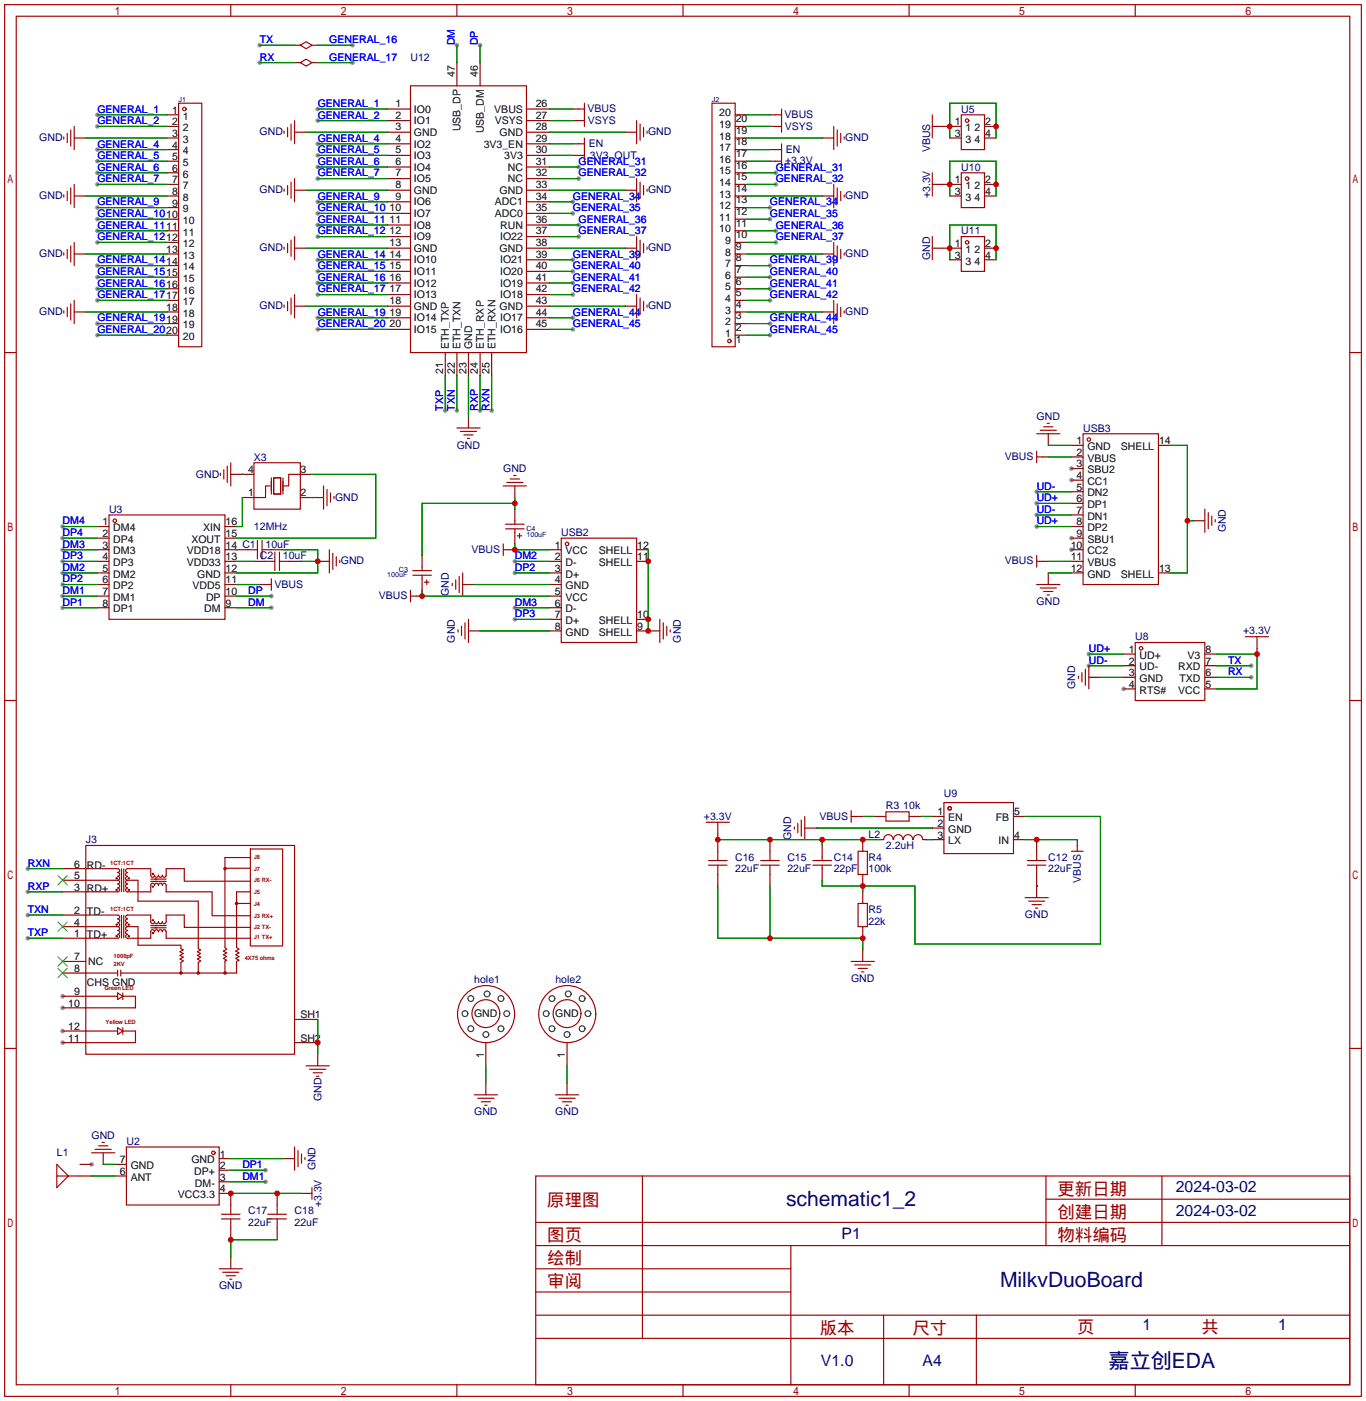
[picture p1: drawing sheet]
<svg xmlns="http://www.w3.org/2000/svg" width="299mm" height="307mm" viewBox="0 0 299 307" stroke-linecap="round" stroke-linejoin="round" font-family="sans-serif">
<g fill="#999">
<circle cx="20.1" cy="255" r=".51"/>
<circle cx="13.7" cy="218.2" r=".51"/>
<circle cx="13.7" cy="220.7" r=".51"/>
<circle cx="13.7" cy="228.3" r=".51"/>
<circle cx="13.7" cy="225.8" r=".51"/>
<circle cx="246.1" cy="150.9" r=".51"/>
<circle cx="234.7" cy="102.6" r=".51"/>
<circle cx="234.7" cy="105.2" r=".51"/>
<circle cx="234.7" cy="117.9" r=".51"/>
<circle cx="234.7" cy="120.4" r=".51"/>
<circle cx="69.6" cy="26.4" r=".51"/>
<circle cx="69.6" cy="31.5" r=".51"/>
<circle cx="69.6" cy="34" r=".51"/>
<circle cx="69.6" cy="36.6" r=".51"/>
<circle cx="69.6" cy="39.1" r=".51"/>
<circle cx="69.6" cy="51.8" r=".51"/>
<circle cx="69.6" cy="46.7" r=".51"/>
<circle cx="69.6" cy="44.2" r=".51"/>
<circle cx="69.6" cy="72.1" r=".51"/>
<circle cx="69.6" cy="69.6" r=".51"/>
<circle cx="69.6" cy="64.5" r=".51"/>
<circle cx="69.6" cy="62" r=".51"/>
<circle cx="69.6" cy="59.4" r=".51"/>
<circle cx="69.6" cy="56.9" r=".51"/>
<circle cx="125.5" cy="44.2" r=".51"/>
<circle cx="125.5" cy="46.7" r=".51"/>
<circle cx="125.5" cy="56.9" r=".51"/>
<circle cx="125.5" cy="59.4" r=".51"/>
<circle cx="125.5" cy="62" r=".51"/>
<circle cx="125.5" cy="64.5" r=".51"/>
<circle cx="125.5" cy="69.6" r=".51"/>
<circle cx="125.5" cy="72.1" r=".51"/>
<circle cx="69.6" cy="23.9" r=".51"/>
<circle cx="56.9" cy="9.9" r=".51"/>
<circle cx="77.2" cy="9.9" r=".51"/>
<circle cx="56.9" cy="13.7" r=".51"/>
<circle cx="77.2" cy="13.7" r=".51"/>
<circle cx="6.1" cy="195.3" r=".51"/>
<circle cx="6.1" cy="205.5" r=".51"/>
<circle cx="6.1" cy="200.4" r=".51"/>
<circle cx="6.1" cy="190.2" r=".51"/>
<circle cx="112.8" cy="135.6" r=".51"/>
<circle cx="112.8" cy="133.1" r=".51"/>
<circle cx="112.8" cy="122.9" r=".51"/>
<circle cx="112.8" cy="125.5" r=".51"/>
<circle cx="13.7" cy="128" r=".51"/>
<circle cx="13.7" cy="125.5" r=".51"/>
<circle cx="13.7" cy="120.4" r=".51"/>
<circle cx="13.7" cy="122.9" r=".51"/>
<circle cx="13.7" cy="115.3" r=".51"/>
<circle cx="13.7" cy="117.9" r=".51"/>
<circle cx="13.7" cy="133.1" r=".51"/>
<circle cx="13.7" cy="130.6" r=".51"/>
<circle cx="59.4" cy="130.6" r=".51"/>
<circle cx="59.4" cy="133.1" r=".51"/>
<circle cx="58.2" cy="258.8" r=".51"/>
<circle cx="58.2" cy="256.3" r=".51"/>
<circle cx="274.1" cy="145.8" r=".51"/>
<circle cx="274.1" cy="148.3" r=".51"/>
<circle cx="238.5" cy="143.3" r=".51"/>
<circle cx="238.5" cy="145.8" r=".51"/>
<circle cx="227.1" cy="115.3" r=".51"/>
<circle cx="227.1" cy="110.2" r=".51"/>
<circle cx="227.1" cy="112.8" r=".51"/>
<circle cx="227.1" cy="107.7" r=".51"/>
<circle cx="126.7" cy="36.6" r=".51"/>
<circle cx="126.7" cy="39.1" r=".51"/>
<circle cx="126.7" cy="49.3" r=".51"/>
<circle cx="126.7" cy="51.8" r=".51"/>
<circle cx="100.1" cy="9.9" r=".51"/>
<circle cx="105.2" cy="9.9" r=".51"/>
<circle cx="107.7" cy="89.9" r=".51"/>
<circle cx="97.5" cy="89.9" r=".51"/>
<circle cx="105.2" cy="89.9" r=".51"/>
<circle cx="100.1" cy="89.9" r=".51"/>
<circle cx="69.6" cy="49.3" r=".51"/>
<circle cx="168.7" cy="45.5" r=".51"/>
<circle cx="168.7" cy="48" r=".51"/>
<circle cx="168.7" cy="58.2" r=".51"/>
<circle cx="168.7" cy="60.7" r=".51"/>
<circle cx="168.7" cy="63.2" r=".51"/>
<circle cx="168.7" cy="65.8" r=".51"/>
<circle cx="168.7" cy="70.9" r=".51"/>
<circle cx="168.7" cy="73.4" r=".51"/>
<circle cx="169.9" cy="37.8" r=".51"/>
<circle cx="169.9" cy="40.4" r=".51"/>
<circle cx="169.9" cy="50.5" r=".51"/>
<circle cx="169.9" cy="53.1" r=".51"/>
<circle cx="21.3" cy="27.7" r=".51"/>
<circle cx="21.3" cy="32.8" r=".51"/>
<circle cx="21.3" cy="35.3" r=".51"/>
<circle cx="21.3" cy="37.8" r=".51"/>
<circle cx="21.3" cy="40.4" r=".51"/>
<circle cx="21.3" cy="53.1" r=".51"/>
<circle cx="21.3" cy="48" r=".51"/>
<circle cx="21.3" cy="45.5" r=".51"/>
<circle cx="21.3" cy="73.4" r=".51"/>
<circle cx="21.3" cy="70.9" r=".51"/>
<circle cx="21.3" cy="65.8" r=".51"/>
<circle cx="21.3" cy="63.2" r=".51"/>
<circle cx="21.3" cy="60.7" r=".51"/>
<circle cx="21.3" cy="58.2" r=".51"/>
<circle cx="21.3" cy="25.1" r=".51"/>
<circle cx="21.3" cy="50.5" r=".51"/>
</g>
<g fill="none" stroke="#a10000" stroke-width=".25">
<path d="M1 1h297.2v304.8h-297.2zM3.6 3.6h292.1v299.7h-292.1zM50.5 1v2.6M65.8 9.9l1.3-.8 1.2 .8-1.2 .8zM65.8 13.7l1.3-.7 1.2 .7-1.2 .8zM89.9 18.8h25.4v58.4h-25.4zM100.1 1v2.6M149.6 1v2.6M199.1 1v2.6M248.7 1v2.6M14 30v.5M14.7 29.2v2"/>
<path d="M15.5 28.4v3.6M16.3 27.7v5.1M39.1 22.6h5.1v53.3h-5.1zM62.2 28.7v.5M63 27.9v2.1M63.8 27.2v3.5M63.8 39.9v3.5M64.5 26.4v5.1M64.5 39.1v5.1M126.7 23.9h1.3M126.7 26.4h1.3M126.7 31.5h1.3"/>
<path d="M126.7 34h1.3M128 22.6v5.1M128 30.2v5.1M139.4 26.4v5.1M139.4 39.1v5.1M140.2 27.2v3.5M140.2 39.9v3.5M141 27.9v2.1M141.7 28.7v.5M156 22.6h5v53.3h-5zM169.9 27.7h1.3M169.9 25.1h1.3"/>
<path d="M169.9 32.8h1.3M169.9 35.3h1.3M171.2 23.9v5.1M171.2 31.5v5.1M182.6 27.7v5.1M183.4 28.4v3.6M184.1 29.2v2M184.9 30v.5M204.2 25.1v5.1M204.2 37.8v5.1M204.2 27.7h2.6M210.6 25.1h5v7.7h-5z"/>
<path d="M210.6 37.8h5v7.7h-5zM14 42.7v.5M14 55.4v.5M14.7 41.9v2M14.7 54.6v2M15.5 41.1v3.6M15.5 53.8v3.6M16.3 40.4v5.1M16.3 53.1v5.1M62.2 41.4v.5M62.2 54.1v.5M63 40.6v2.1"/>
<path d="M63 53.3v2.1M63.8 52.6v3.5M64.5 51.8v5.1M139.4 51.8v5.1M140.2 52.6v3.5M141 40.6v2.1M141 53.3v2.1M141.7 41.4v.5M141.7 54.1v.5M182.6 40.4v5.1M182.6 53.1v5.1M183.4 41.1v3.6"/>
<path d="M183.4 53.8v3.6M184.1 41.9v2M184.1 54.6v2M184.9 42.7v.5M184.9 55.4v.5M204.2 51.8v5.1M204.2 40.4h2.6M204.2 54.4h2.6M210.6 51.8h5v7.6h-5zM1 77.2h2.6M14 68.1v.5M14.7 67.3v2"/>
<path d="M15.5 66.5v3.6M16.3 65.8v5.1M62.2 66.8v.5M63 66v2.1M63.8 65.3v3.5M64.5 64.5v5.1M139.4 64.5v5.1M140.2 65.3v3.5M141 66v2.1M141.7 66.8v.5M182.6 65.8v5.1M183.4 66.5v3.6"/>
<path d="M184.1 67.3v2M184.9 68.1v.5M295.7 77.2h2.5M100.1 93.7h5.1M100.8 94.5h3.6M101.6 95.2h2M102.4 96h.5M227.1 98.8v2.5M227.1 95h5.1M227.8 94.2h3.6M228.6 93.5h2M229.4 92.7h.5"/>
<path d="M237.2 95h16.5v33h-16.5zM23.9 112.8h25.4v22.8h-25.4zM48.3 103.6v.5M49 102.9v2M49.8 102.1v3.6M50.5 101.3v5.1M55.6 101.3h10.2v10.2h-10.2zM56.4 118.4v4M57.4 118.4v4M59.2 106.4h-1v2.6h-2.6M59.4 104.6v3.6M59.9 104.6h1.6v3.6h-1.6z"/>
<path d="M62 104.6v3.6M65.8 103.9h-2.6v2.5h-1M70.9 106.4v5.1M71.6 107.2v3.5M72.4 107.9v2.1M73.2 108.7v.5M110.2 119.1v2.6M110.2 106.4h5.1M110.7 115.8h4.1M110.7 114.8h4.1M111 105.7h3.6M111.8 104.9h2"/>
<path d="M112.5 104.1h.5M112.8 114v.8M112.8 115.8v.8M113.3 117.3h1M113.8 116.8v1.1M122.9 117.9h16.5v22.8h-16.5zM227.1 100.1h1.2M263.9 111.5v5.1M264.7 112.3v3.5M265.4 113v2.1M266.2 113.8v.5M54.4 120.4h2"/>
<path d="M57.4 120.4h2M58.2 128h1.2M58.2 122.9h2M59.4 126.7v2.6M60.2 120.9v4.1M61.2 122.9h2M61.2 120.9v4.1M72.1 120.4v5.1M72.9 121.2v3.5M73.7 121.9v2.1M74.4 122.7v.5M89.9 129.3v2.5"/>
<path d="M89.9 130.6h1.3M90.4 126h4.1M90.4 125h4.1M92.5 124.2v.8M92.5 126v.7M93 127.5h1M93.5 127v1M99.1 127.8v.5M99.8 127v2M100.3 137.9v.5M100.6 126.2v3.6M101.1 137.2v2"/>
<path d="M101.3 125.5v5.1M101.9 136.4v3.6M102.6 135.6v5.1M110.2 120.4h1.3M144.5 135.6v5.1M145.3 136.4v3.6M146 137.2v2M146.8 137.9v.5M227.1 128h5.1M227.1 122.9h1.2M227.1 121.7v2.5M227.8 128.8h3.6"/>
<path d="M228.6 129.5h2M229.4 130.3h.5M272.8 139.4h5.1M275.3 139.4v2.6M1 153.4h2.6M236.2 148.1v.5M237 147.3v2.1M237.7 146.6v3.5M238.5 145.8v5.1M248.7 140.7h15.2v12.7h-15.2zM295.7 153.4h2.5M175.5 179.6v3.5"/>
<path d="M176.3 178.8v5.1M186.4 177.5v2.6M186.4 178.8h1.3M194.1 177.8h5v2h-5zM206.8 175.8h15.2v11.1h-15.2zM18.8 185.2h45.7v45.7h-45.7zM18.8 190.2h7a.42 .42 0 0 1 .4 .5 .42 .42 0 0 1-.4 .4 .43 .43 0 0 1 .4 .4 .43 .43 0 0 1-.4 .4 .43 .43 0 0 1 .4 .5 .43 .43 0 0 1-.4 .4M18.8 192.8h7M25.8 192.8a.42 .42 0 0 1 .4 .4 .42 .42 0 0 1-.4 .4 .43 .43 0 0 1 .4 .4 .43 .43 0 0 1-.4 .5 .43 .43 0 0 1 .4 .4 .43 .43 0 0 1-.4 .4h-7M26.6 190.3v5M27.1 190.3v5M28 190.2h5v1.5a.42 .42 0 0 0 .4 .4 .42 .42 0 0 0 .5-.4 .43 .43 0 0 0 .4 .4 .43 .43 0 0 0 .4-.4 .43 .43 0 0 0 .4 .4 .43 .43 0 0 0 .5-.4 .42 .42 0 0 0 .4 .4 .42 .42 0 0 0 .4-.4v-1.5h4v2.8h14.4"/>
<path d="M28 194.5a.43 .43 0 0 0-.5 .4 .43 .43 0 0 0 .5 .4h5v-1.4a.42 .42 0 0 1 .4-.5 .42 .42 0 0 1 .5 .5 .43 .43 0 0 1 .4-.5 .43 .43 0 0 1 .4 .5 .43 .43 0 0 1 .4-.5 .43 .43 0 0 1 .5 .5 .42 .42 0 0 1 .4-.5 .42 .42 0 0 1 .4 .5v1.4h10.1v5.2h8.3M28 190.2a.42 .42 0 0 0-.5 .5 .42 .42 0 0 0 .5 .4M28 191.1a.43 .43 0 0 0-.5 .4 .43 .43 0 0 0 .5 .4M28 191.9a.43 .43 0 0 0-.5 .5 .43 .43 0 0 0 .5 .4h2.2v4.6h13.2v10.4l.5 .2-.7 .4 .7 .4-.7 .4 .7 .4-.7 .4 .7 .4-.5 .4v2.3M28 192.8a.42 .42 0 0 0-.5 .4 .42 .42 0 0 0 .5 .4M28 193.6a.43 .43 0 0 0-.5 .4 .43 .43 0 0 0 .5 .5M33 193h3.4M33 192.5h3.4M49.3 190.2h5.5M51.8 197.9h3.1M54.8 185.9h7.1v21.3h-7.1zM54.8 195.3h-3v12.2l.5 .4-.7 .4 .7 .4-.7 .4 .7 .4-.7 .4 .7 .4-.5 .3v2.5h-25.3"/>
<path d="M54.8 187.8h-5.5v19.7l.3 .4-.7 .4 .7 .4-.7 .4 .7 .4-.7 .4 .7 .4-.3 .2v2.6M154.7 180.1h5.1M155.2 189.5h4.1M155.2 188.5h4.1M157.2 180.1v2.5M157.2 186.4v2.1M157.2 189.5v2M166.6 189.5h4.1M166.6 188.5h4.1M168.7 186.4v2.1M168.7 189.5v2M174 181.1v.5"/>
<path d="M174.8 180.3v2.1M178.1 189.5h4M178.1 188.5h4M180.1 187.7v.8M180.1 189.5v.7M188 197.9h2v5h-2zM188 186.4h2v5.1h-2zM193.6 183.9a1.01 1.01 0 0 1 1-1.1 1.01 1.01 0 0 1 1 1.1M195.7 183.9a1.01 1.01 0 0 1 1-1.1 1.01 1.01 0 0 1 1.1 1.1M197.9 183.9a1.01 1.01 0 0 1 1-1.1 1.01 1.01 0 0 1 1 1.1M200.1 183.9a1.01 1.01 0 0 1 1-1.1 1.01 1.01 0 0 1 1 1.1M224.5 196.6h5.1"/>
<path d="M225 189.5h4.1M225 188.5h4.1M225.3 197.4h3.6M226.1 198.1h2M226.8 198.9h.5M227.1 186.4v2.1M227.1 189.5v2M234.7 186.4h2.5M236 185.2v1.2M18.8 200.4h7a.42 .42 0 0 1 .4 .4 .42 .42 0 0 1-.4 .4 .43 .43 0 0 1 .4 .5 .43 .43 0 0 1-.4 .4 .43 .43 0 0 1 .4 .4 .43 .43 0 0 1-.4 .4M18.8 213.1h7M18.8 218.2h7"/>
<path d="M18.8 202.9h7M25.8 202.9a.42 .42 0 0 1 .4 .5 .42 .42 0 0 1-.4 .4 .43 .43 0 0 1 .4 .4 .43 .43 0 0 1-.4 .4 .43 .43 0 0 1 .4 .5 .43 .43 0 0 1-.4 .4h-7M25.8 212.5v1.3M25.8 217.5l1.1 .7-1.1 .7zM26.5 212.5v1.3M26.6 200.5v4.9M26.9 218.2h2.8v2.5h-10.9M26.9 217.5v1.4M27.1 200.5v4.9M28 200.4h5v1.5a.42 .42 0 0 0 .4 .4 .42 .42 0 0 0 .5-.4 .43 .43 0 0 0 .4 .4 .43 .43 0 0 0 .4-.4 .43 .43 0 0 0 .4 .4 .43 .43 0 0 0 .5-.4 .42 .42 0 0 0 .4 .4 .42 .42 0 0 0 .4-.4v-1.5h4v2.7h14.4M28 200.4a.42 .42 0 0 0-.5 .4 .42 .42 0 0 0 .5 .4M28 201.2a.43 .43 0 0 0-.5 .5 .43 .43 0 0 0 .5 .4"/>
<path d="M28 202.1a.43 .43 0 0 0-.5 .4 .43 .43 0 0 0 .5 .4h2.2v4.1h9.4v.8l.5 .2-.7 .4 .7 .4-.7 .4 .7 .4-.7 .4 .7 .4-.5 .4v2.3M28 202.9a.42 .42 0 0 0-.5 .5 .42 .42 0 0 0 .5 .4M28 203.8a.43 .43 0 0 0-.5 .4 .43 .43 0 0 0 .5 .4M33 203.2h3.4M33 202.7h3.4M36.4 204.1v1.4M36.4 204.1a.42 .42 0 0 0-.4-.5 .42 .42 0 0 0-.4 .5 .43 .43 0 0 0-.5-.5 .43 .43 0 0 0-.4 .5 .43 .43 0 0 0-.4-.5 .43 .43 0 0 0-.4 .5 .42 .42 0 0 0-.5-.5 .42 .42 0 0 0-.4 .5v1.4h-5a.43 .43 0 0 1-.5-.4 .43 .43 0 0 1 .5-.5M36.4 205.5h18.4M186.4 210.6h5.1M187.2 211.3h3.6M188 212.1h2M188.7 212.9h.5"/>
<path d="M1 229.6h2.6M18.8 225.8h7M25.8 225.1l1.1 .7-1.1 .7zM26.9 225.1v1.4M26.9 225.8h2.8v2.5h-10.9M67.1 233.4h5M67.8 234.2h3.6M68.6 235h2M69.3 235.7h.5M103.9 239.8h5.1M121.7 239.8h5M295.7 229.6h2.5"/>
<path d="M12.4 255l2.6 2.6-2.6 2.5zM12.4 257.6h5.1M20.1 252.5h5M20.8 251.7h3.6M21.6 251h2M22.4 250.2h.5M27.7 251.2h20.3v12.7h-20.3zM64.5 251.2v5.1M65.3 252v3.5M66 252.7v2.1M66.8 253.5v.5M104.6 240.5h3.6"/>
<path d="M105.4 241.3h2M106.2 242.1h.5M117.3 257.6h178.4v45.7h-178.4zM122.4 240.5h3.6M123.2 241.3h2M124 242.1h.5M140.7 257.6v35.5M229.1 257.6v15.2M254.5 257.6v15.2M48 277.9h5.1M48.5 267h4.1M48.5 265.9h4.1"/>
<path d="M48.8 278.6h3.5M49.5 279.4h2.1M50.5 263.9v2M50.5 267v2M58.7 267h4M58.7 265.9h4M60.7 263.9v2M60.7 267v2M67.1 261.4h1.2M68.3 260.1v2.5M117.3 277.9h55.9M117.3 272.8h178.4"/>
<path d="M117.3 267.7h178.4M173.2 272.8v30.5M229.1 262.6h66.6M50.3 280.2h.5M117.3 293.1h178.4M117.3 288h178.4M117.3 283h55.9M193.5 288v15.3M213.9 288v15.3M50.5 303.3v2.5M100.1 303.3v2.5M149.6 303.3v2.5"/>
<path d="M199.1 303.3v2.5M248.7 303.3v2.5"/>
<circle cx="40.4" cy="23.9" r=".38"/>
<circle cx="211.8" cy="26.4" r=".38"/>
<circle cx="211.8" cy="39.1" r=".38"/>
<circle cx="211.8" cy="53.1" r=".38"/>
<circle cx="159.8" cy="74.7" r=".38"/>
<circle cx="238.5" cy="96.3" r=".38"/>
<circle cx="25.1" cy="114" r=".38"/>
<circle cx="124.2" cy="119.1" r=".38"/>
<circle cx="249.9" cy="142" r=".38"/>
<circle cx="208" cy="177" r=".38"/>
<circle cx="25.5" cy="194.9" r=".13"/>
<circle cx="25.5" cy="192.4" r=".13"/>
<circle cx="28.2" cy="194.9" r=".13"/>
<circle cx="28.2" cy="192.4" r=".13"/>
<circle cx="33.5" cy="191.4" r=".13"/>
<circle cx="33.5" cy="194.2" r=".13"/>
<circle cx="49.3" cy="190.2" r=".25"/>
<circle cx="51.8" cy="197.9" r=".25"/>
<circle cx="25.5" cy="205" r=".13"/>
<circle cx="25.5" cy="202.5" r=".13"/>
<circle cx="28.2" cy="205" r=".13"/>
<circle cx="28.2" cy="202.5" r=".13"/>
<circle cx="33.5" cy="204.3" r=".13"/>
<circle cx="33.5" cy="201.5" r=".13"/>
<circle cx="39.6" cy="213.1" r=".25"/>
<circle cx="43.4" cy="213.1" r=".25"/>
<circle cx="49.3" cy="213.1" r=".25"/>
<circle cx="106.4" cy="222" r="3"/>
<circle cx="106.5" cy="222.1" r="6.2"/>
<circle cx="124.2" cy="222" r="3"/>
<circle cx="124.3" cy="222.1" r="6.2"/>
<circle cx="46.7" cy="252.5" r=".38"/>
</g>
<g fill="none" stroke="#870000" stroke-width=".25">
<path d="M64.5 9.9h1.3M64.5 13.7h1.3M68.3 9.9h1.3M68.3 13.7h1.3M100.1 13.7v5.1M105.2 13.7v5.1M16.3 30.2h2.5M36.6 25.1h2.5M36.6 27.7h2.5M36.6 30.2h2.5M36.6 32.8h2.5M36.6 35.3h2.5"/>
<path d="M36.6 37.8h2.5M64.5 29h2.6M84.8 23.9h5.1M84.8 29h5.1M84.8 26.4h5.1M84.8 31.5h5.1M84.8 34h5.1M84.8 36.6h5.1M84.8 39.1h5.1M115.3 23.9h5.1M115.3 29h5.1M115.3 26.4h5.1"/>
<path d="M115.3 31.5h5.1M115.3 34h5.1M115.3 36.6h5.1M115.3 39.1h5.1M125.5 23.9h1.2M125.5 26.4h1.2M125.5 31.5h1.2M125.5 34h1.2M136.9 29h2.5M161 25.1h2.6M161 27.7h2.6M161 30.2h2.6"/>
<path d="M161 32.8h2.6M161 35.3h2.6M161 37.8h2.6M168.7 25.1h1.2M168.7 27.7h1.2M168.7 32.8h1.2M168.7 35.3h1.2M180.1 30.2h2.5M206.8 27.7h3.8M208 30.2h2.6M215.6 27.7h2.6M215.6 30.2h2.6"/>
<path d="M16.3 42.9h2.5M16.3 55.6h2.5M36.6 40.4h2.5M36.6 42.9h2.5M36.6 45.5h2.5M36.6 48h2.5M36.6 50.5h2.5M36.6 53.1h2.5M36.6 55.6h2.5M36.6 58.2h2.5M64.5 54.4h2.6M64.5 41.7h2.6"/>
<path d="M84.8 54.4h5.1M84.8 41.7h5.1M84.8 56.9h5.1M84.8 44.2h5.1M84.8 46.7h5.1M84.8 49.3h5.1M84.8 51.8h5.1M84.8 59.4h5.1M115.3 54.4h5.1M115.3 41.7h5.1M115.3 56.9h5.1M115.3 44.2h5.1"/>
<path d="M115.3 46.7h5.1M115.3 49.3h5.1M115.3 51.8h5.1M115.3 59.4h5.1M136.9 54.4h2.5M136.9 41.7h2.5M161 40.4h2.6M161 42.9h2.6M161 45.5h2.6M161 48h2.6M161 50.5h2.6M161 53.1h2.6"/>
<path d="M161 55.6h2.6M161 58.2h2.6M180.1 42.9h2.5M180.1 55.6h2.5M206.8 54.4h3.8M206.8 40.4h3.8M208 42.9h2.6M208 56.9h2.6M215.6 54.4h2.6M215.6 40.4h2.6M215.6 42.9h2.6M215.6 56.9h2.6"/>
<path d="M16.3 68.3h2.5M36.6 60.7h2.5M36.6 63.2h2.5M36.6 65.8h2.5M36.6 68.3h2.5M36.6 70.9h2.5M36.6 73.4h2.5M64.5 67.1h2.6M84.8 67.1h5.1M84.8 62h5.1M84.8 64.5h5.1M84.8 69.6h5.1"/>
<path d="M84.8 72.1h5.1M97.5 77.2v5.1M100.1 77.2v5.1M102.6 77.2v5.1M105.2 77.2v5.1M107.7 77.2v5.1M115.3 67.1h5.1M115.3 62h5.1M115.3 64.5h5.1M115.3 69.6h5.1M115.3 72.1h5.1M136.9 67.1h2.5"/>
<path d="M161 60.7h2.6M161 63.2h2.6M161 65.8h2.6M161 68.3h2.6M161 70.9h2.6M161 73.4h2.6M180.1 68.3h2.5M102.6 91.2v2.5M229.6 95v2.5M234.7 97.5h2.5M253.7 97.5h2.6M21.3 115.3h2.6"/>
<path d="M21.3 117.9h2.6M49.3 115.3h2.5M49.3 117.9h2.5M50.5 103.9h5.1M53.1 109h2.5M65.8 103.9h2.5M65.8 109h5.1M112.8 106.4v2.6M112.8 111.5v2.5M112.8 116.6v2.5M228.3 100.1h1.3M234.7 115.3h2.5"/>
<path d="M234.7 117.9h2.5M234.7 100.1h2.5M234.7 102.6h2.5M234.7 105.2h2.5M234.7 107.7h2.5M234.7 110.2h2.5M234.7 112.8h2.5M261.4 114h2.5M21.3 120.4h2.6M21.3 122.9h2.6M21.3 125.5h2.6M21.3 128h2.6"/>
<path d="M21.3 130.6h2.6M21.3 133.1h2.6M49.3 120.4h5.1M49.3 122.9h2.5M49.3 125.5h2.5M49.3 128h2.5M49.3 130.6h2.5M49.3 133.1h2.5M55.6 122.9h2.6M56.9 128h1.3M59.4 120.4h2.6M63.2 122.9h2.6"/>
<path d="M69.6 122.9h2.5M91.2 130.6h1.3M92.5 121.7v2.5M92.5 126.7v2.6M101.3 128h2.6M102.6 138.2h2.6M111.5 120.4h1.3M120.4 120.4h2.5M120.4 122.9h2.5M120.4 125.5h2.5M120.4 128h2.5M120.4 130.6h2.5"/>
<path d="M120.4 133.1h2.5M120.4 135.6h2.5M120.4 138.2h2.5M139.4 120.4h2.6M139.4 122.9h2.6M139.4 135.6h2.6M139.4 138.2h5.1M228.3 122.9h1.3M229.6 125.5v2.5M234.7 120.4h2.5M234.7 122.9h2.5M234.7 125.5h2.5"/>
<path d="M253.7 125.5h2.6M238.5 148.3h2.5M246.1 143.3h2.6M246.1 145.8h2.6M246.1 148.3h2.6M246.1 150.9h2.6M263.9 143.3h2.5M263.9 145.8h2.5M263.9 148.3h2.5M263.9 150.9h2.5M275.3 142v1.3M187.7 178.8h1.3"/>
<path d="M191.5 178.8h2.6M199.1 178.8h2.6M204.2 178.8h2.6M222 178.8h2.5M13.7 190.2h5.1M13.7 192.8h5.1M13.7 195.3h5.1M157.2 182.6v3.8M157.2 191.5v2.6M168.7 183.9v2.5M168.7 191.5v2.6M176.3 181.4h2.5"/>
<path d="M180.1 185.2v2.5M180.1 190.2v2.6M189 183.9v2.5M189 191.5v2.6M189 195.3v2.6M192.8 183.9h.7M202.2 183.9h.7M204.2 181.4h2.6M204.2 183.9h2.6M222 183.9h2.5M227.1 183.9v2.5M227.1 191.5v5.1"/>
<path d="M236 183.9v1.3M13.7 205.5h5.1M13.7 202.9h5.1M13.7 200.4h5.1M13.7 210.6h5.1M13.7 213.1h5.1M13.7 218.2h5.1M189 202.9v2.6M189 208v2.6M13.7 220.7h5.1M13.7 228.3h5.1M13.7 225.8h5.1"/>
<path d="M64.5 228.3h5.1M64.5 223.3h5.1M69.6 230.9v2.5M106.4 228.3v5.1M106.4 237.2v2.6M124.2 228.3v5.1M124.2 237.2v2.6M17.5 257.6h2.6M17.5 255h2.6M22.6 252.5v2.5M25.1 257.6h2.6M25.1 255h2.6"/>
<path d="M48 253.7h2.5M48 256.3h2.5M48 258.8h2.5M62 253.7h2.5M48 261.4h2.5v2.5M50.5 269v2.5M50.5 275.3v2.6M60.7 261.4v2.5M60.7 269v2.5M65.8 261.4h1.3"/>
</g>
<g fill="none" stroke="#008700" stroke-width=".25">
<path d="M56.9 9.9h7.6M56.9 13.7h7.6M69.6 9.9h7.6M69.6 13.7h7.6M100.1 9.9v3.8M105.2 9.9v3.8M18.8 30.2h17.8M21.3 35.3h15.3M21.3 25.1h15.3M21.3 27.7h15.3M21.3 32.8h15.3M21.3 37.8h15.3"/>
<path d="M67.1 29h17.7M69.6 23.9h15.2M69.6 26.4h15.2M69.6 31.5h15.2M69.6 34h15.2M69.6 36.6h15.2M69.6 39.1h15.2M120.4 23.9h5.1M120.4 29h16.5M120.4 26.4h5.1M120.4 31.5h5.1M120.4 34h5.1"/>
<path d="M120.4 36.6h6.3M120.4 39.1h6.3M163.6 35.3h5.1M163.6 25.1h5.1M163.6 30.2h16.5M163.6 27.7h5.1M163.6 32.8h5.1M163.6 37.8h6.3M208 30.2v-7.6h10.2v7.6M18.8 55.6h17.8M18.8 42.9h17.8M21.3 45.5h15.3"/>
<path d="M21.3 48h15.3M21.3 58.2h15.3M21.3 40.4h15.3M21.3 50.5h15.3M21.3 53.1h15.3M67.1 54.4h17.7M67.1 41.7h17.7M69.6 51.8h15.2M69.6 46.7h15.2M69.6 44.2h15.2M69.6 59.4h15.2M69.6 56.9h15.2"/>
<path d="M69.6 49.3h15.2M120.4 54.4h16.5M120.4 41.7h16.5M120.4 51.8h6.3M120.4 46.7h5.1M120.4 44.2h5.1M120.4 59.4h5.1M120.4 56.9h5.1M120.4 49.3h6.3M163.6 55.6h16.5M163.6 42.9h16.5M163.6 45.5h5.1"/>
<path d="M163.6 48h5.1M163.6 58.2h5.1M163.6 40.4h6.3M163.6 50.5h6.3M163.6 53.1h6.3M208 42.9v-7.6h10.2v7.6M208 56.9v-7.6h10.2v7.6M18.8 68.3h17.8M21.3 60.7h15.3M21.3 63.2h15.3M21.3 65.8h15.3M21.3 70.9h15.3"/>
<path d="M21.3 73.4h15.3M67.1 67.1h17.7M69.6 72.1h15.2M69.6 69.6h15.2M69.6 64.5h15.2M69.6 62h15.2M120.4 67.1h16.5M120.4 72.1h5.1M120.4 69.6h5.1M120.4 64.5h5.1M120.4 62h5.1M163.6 68.3h16.5"/>
<path d="M163.6 60.7h5.1M163.6 63.2h5.1M163.6 65.8h5.1M163.6 70.9h5.1M163.6 73.4h5.1M97.5 82.3v7.6M100.1 82.3v7.6M102.6 82.3v8.9M105.2 82.3v7.6M107.7 82.3v7.6M229.6 97.5h5.1M256.3 97.5h3.8v28h-3.8"/>
<path d="M13.7 115.3h7.6M13.7 117.9h7.6M53.1 103.9h.1M53.1 109v6.3h-1.3M68.3 109h.1M68.3 103.9h14v14h-30.5M112.8 119.1v1.3h7.6M112.8 109v2.5M112.8 110.2h-20.3v11.5M227.1 115.3h7.6M227.1 110.2h7.6M227.1 112.8h7.6"/>
<path d="M227.1 107.7h7.6M229.6 100.1h5.1M260.1 114h1.3M13.7 133.1h7.6M13.7 122.9h7.6M13.7 125.5h7.6M13.7 128h7.6M13.7 120.4h7.6M13.7 130.6h7.6M51.8 120.4h.1M51.8 133.1h7.6M51.8 122.9h3.8"/>
<path d="M51.8 128h5.1M51.8 130.6h7.6M62 120.4h7.6v5.1h-17.8M65.8 122.9h3.8M92.5 129.3v1.3h27.9M103.9 128h16.5M105.2 138.2h15.2M112.8 135.6h7.6M112.8 133.1h7.6M112.8 122.9h7.6M112.8 125.5h7.6M142 120.4v17.8"/>
<path d="M229.6 122.9h5.1M229.6 125.5h5.1M238.5 145.8h7.6M238.5 143.3h7.6M241 148.3h5.1M266.4 145.8h7.7M266.4 148.3h7.7M266.4 143.3h8.9v7.6h-8.9M189 178.8h2.5M201.7 178.8h2.5M224.5 178.8h16.5v28h-40.6v-12.7h-20.3v-1.3M6.1 195.3h7.6"/>
<path d="M6.1 190.2h7.6M157.2 194.1v11.4h31.8v2.5M157.2 183.9h35.6M168.7 194.1v11.4M178.8 181.4h25.4M180.1 183.9v1.3M189 194.1v1.2M202.9 183.9h1.3M224.5 183.9h11.5M227.1 194.1h.1M6.1 205.5h7.6M6.1 200.4h7.6"/>
<path d="M69.6 223.3v7.6M106.4 233.4v3.8M124.2 233.4v3.8M20.1 257.6h5M22.6 255h2.5M50.5 253.7h11.5M50.5 258.8h7.7M50.5 256.3h7.7M50.5 261.4h15.3M60.7 271.5h-10.2v3.8"/>
</g>
<path d="M12.7 191.8l2 2M14.7 191.8l-2 2M12.7 201.9l2 2.1M12.7 209.5l2 2.1M12.7 212.1l2 2M14.7 201.9l-2 2.1M14.7 209.5l-2 2.1M14.7 212.1l-2 2" fill="none" stroke="#3c3" stroke-width=".25"/>
<g fill="none" stroke="#333" stroke-width=".25">
<circle cx="103.1" cy="218.7" r=".63"/>
<circle cx="106.7" cy="217.7" r=".63"/>
<circle cx="109.7" cy="218.7" r=".63"/>
<circle cx="120.9" cy="218.7" r=".63"/>
<circle cx="124.5" cy="217.7" r=".63"/>
<circle cx="127.5" cy="218.7" r=".63"/>
<circle cx="101.9" cy="222" r=".63"/>
<circle cx="103.1" cy="225.3" r=".63"/>
<circle cx="106.4" cy="226.6" r=".63"/>
<circle cx="109.7" cy="225.3" r=".63"/>
<circle cx="111" cy="222" r=".63"/>
<circle cx="119.6" cy="222" r=".63"/>
<circle cx="120.9" cy="225.3" r=".63"/>
<circle cx="124.2" cy="226.6" r=".63"/>
<circle cx="127.5" cy="225.3" r=".63"/>
<circle cx="128.8" cy="222" r=".63"/>
</g>
<g fill="#c00">
<circle cx="50.5" cy="261.4" r=".63"/>
<circle cx="60.7" cy="261.4" r=".63"/>
<circle cx="208" cy="27.7" r=".63"/>
<circle cx="218.2" cy="27.7" r=".63"/>
<circle cx="69.6" cy="228.3" r=".63"/>
<circle cx="142" cy="122.9" r=".63"/>
<circle cx="142" cy="135.6" r=".63"/>
<circle cx="142" cy="138.2" r=".63"/>
<circle cx="112.8" cy="120.4" r=".63"/>
<circle cx="92.5" cy="130.6" r=".63"/>
<circle cx="69.6" cy="122.9" r=".63"/>
<circle cx="112.8" cy="110.2" r=".63"/>
<circle cx="260.1" cy="114" r=".63"/>
<circle cx="275.3" cy="143.3" r=".63"/>
<circle cx="189" cy="205.5" r=".63"/>
<circle cx="168.7" cy="205.5" r=".63"/>
<circle cx="157.2" cy="183.9" r=".63"/>
<circle cx="168.7" cy="183.9" r=".63"/>
<circle cx="180.1" cy="183.9" r=".63"/>
<circle cx="189" cy="183.9" r=".63"/>
<circle cx="189" cy="194.1" r=".63"/>
<circle cx="227.1" cy="183.9" r=".63"/>
<circle cx="50.5" cy="271.5" r=".63"/>
<circle cx="208" cy="40.4" r=".63"/>
<circle cx="218.2" cy="40.4" r=".63"/>
<circle cx="208" cy="54.4" r=".63"/>
<circle cx="218.2" cy="54.4" r=".63"/>
</g>
<g font-size="4.6" fill="#000080">
<text x="172.2" y="264">schematic1_2</text>
<text x="219" y="281.8">MilkvDuoBoard</text>
<text x="242.8" y="299.6">嘉立创EDA</text>
</g>
<g font-size="3.8" fill="#a00000">
<text x="231.6" y="261.6">更新日期</text>
<text x="119.9" y="264.2">原理图</text>
<text x="231.6" y="266.7">创建日期</text>
<text x="119.9" y="271.8">图页</text>
<text x="231.6" y="271.8">物料编码</text>
<text x="119.9" y="281.9">审阅</text>
<text x="119.9" y="276.9">绘制</text>
<text x="179.6" y="292.1">版本</text>
<text x="199.9" y="292.1">尺寸</text>
<text x="236" y="291.8">页</text>
<text x="263.1" y="291.8">共</text>
</g>
<g font-size="3.5" fill="#000080">
<text x="257.6" y="261.1">2024-03-02</text>
<text x="257.6" y="266.2">2024-03-02</text>
<text x="184.3" y="271.3">P1</text>
<text x="250.2" y="291.4">1</text>
<text x="280" y="291.4">1</text>
<text x="179.8" y="299.2">V1.0</text>
<text x="202.1" y="299.2">A4</text>
</g>
<g font-size="2.3" fill="#00f">
<text x="56.9" y="9.4">TX</text>
<text x="72.1" y="9.4">GENERAL_16</text>
<text x="99.6" y="9.9" transform="rotate(-90 99.6 9.9)">DM</text>
<text x="104.7" y="9.9" transform="rotate(-90 104.7 9.9)">DP</text>
<text x="56.9" y="13.3">RX</text>
<text x="72.1" y="13.3">GENERAL_17</text>
<text x="69.6" y="23.4">GENERAL_1</text>
<text x="21.3" y="27.2">GENERAL_2</text>
<text x="21.3" y="24.7">GENERAL_1</text>
<text x="69.6" y="26">GENERAL_2</text>
<text x="21.3" y="32.3">GENERAL_4</text>
<text x="21.3" y="34.8">GENERAL_5</text>
<text x="69.6" y="31">GENERAL_4</text>
<text x="69.6" y="33.6">GENERAL_5</text>
<text x="21.3" y="37.4">GENERAL_6</text>
<text x="21.3" y="39.9">GENERAL_7</text>
<text x="69.6" y="36.1">GENERAL_6</text>
<text x="69.6" y="38.7">GENERAL_7</text>
<text x="126.7" y="36.1">GENERAL_31</text>
<text x="126.7" y="38.7">GENERAL_32</text>
<text x="169.9" y="37.4">GENERAL_31</text>
<text x="169.9" y="39.9">GENERAL_32</text>
<text x="21.3" y="47.5">GENERAL_1010</text>
<text x="21.3" y="45">GENERAL_9</text>
<text x="69.6" y="46.3">GENERAL_10</text>
<text x="69.6" y="43.7">GENERAL_9</text>
<text x="125.5" y="43.7">GENERAL_34</text>
<text x="125.5" y="46.3">GENERAL_35</text>
<text x="168.7" y="45">GENERAL_34</text>
<text x="168.7" y="47.5">GENERAL_35</text>
<text x="21.3" y="52.6">GENERAL_1212</text>
<text x="21.3" y="50.1">GENERAL_1111</text>
<text x="69.6" y="51.4">GENERAL_12</text>
<text x="69.6" y="48.8">GENERAL_11</text>
<text x="126.7" y="48.8">GENERAL_36</text>
<text x="126.7" y="51.4">GENERAL_37</text>
<text x="169.9" y="50.1">GENERAL_36</text>
<text x="169.9" y="52.6">GENERAL_37</text>
<text x="21.3" y="57.7">GENERAL_1414</text>
<text x="69.6" y="59">GENERAL_15</text>
<text x="69.6" y="56.4">GENERAL_14</text>
<text x="125.5" y="56.4">GENERAL_39</text>
<text x="125.5" y="59">GENERAL_40</text>
<text x="168.7" y="57.7">GENERAL_39</text>
<text x="21.3" y="65.3">GENERAL_1717</text>
<text x="21.3" y="62.8">GENERAL_1616</text>
<text x="21.3" y="60.2">GENERAL_1515</text>
<text x="69.6" y="64.1">GENERAL_17</text>
<text x="69.6" y="61.5">GENERAL_16</text>
<text x="125.5" y="61.5">GENERAL_41</text>
<text x="125.5" y="64.1">GENERAL_42</text>
<text x="168.7" y="60.2">GENERAL_40</text>
<text x="168.7" y="62.8">GENERAL_41</text>
<text x="168.7" y="65.3">GENERAL_42</text>
<text x="21.3" y="70.4">GENERAL_1919</text>
<text x="69.6" y="71.7">GENERAL_20</text>
<text x="69.6" y="69.1">GENERAL_19</text>
<text x="125.5" y="69.1">GENERAL_44</text>
<text x="125.5" y="71.7">GENERAL_45</text>
<text x="168.7" y="70.4">GENERAL_44</text>
<text x="21.3" y="72.9">GENERAL_2020</text>
<text x="168.7" y="72.9">GENERAL_45</text>
<text x="97.1" y="89.9" transform="rotate(-90 97.1 89.9)">TXP</text>
<text x="99.6" y="89.9" transform="rotate(-90 99.6 89.9)">TXN</text>
<text x="104.7" y="89.9" transform="rotate(-90 104.7 89.9)">RXP</text>
<text x="107.2" y="89.9" transform="rotate(-90 107.2 89.9)">RXN</text>
<text x="227.1" y="107.2">UD-</text>
<text x="227.1" y="109.8">UD+</text>
<text x="227.1" y="112.3">UD-</text>
<text x="13.7" y="119.9">DM3</text>
<text x="13.7" y="114.9">DM4</text>
<text x="13.7" y="117.4">DP4</text>
<text x="227.1" y="114.9">UD+</text>
<text x="13.7" y="125">DM2</text>
<text x="13.7" y="122.5">DP3</text>
<text x="112.8" y="122.5">DM2</text>
<text x="112.8" y="125">DP2</text>
<text x="13.7" y="127.6">DP2</text>
<text x="13.7" y="130.1">DM1</text>
<text x="54.4" y="130.1">DP</text>
<text x="13.7" y="132.6">DP1</text>
<text x="54.4" y="132.6">DM</text>
<text x="112.8" y="135.2">DP3</text>
<text x="112.8" y="132.6">DM3</text>
<text x="238.5" y="142.8">UD+</text>
<text x="238.5" y="145.3">UD-</text>
<text x="269" y="145.3">TX</text>
<text x="269" y="147.9">RX</text>
<text x="6.1" y="189.8">RXN</text>
<text x="6.1" y="194.9">RXP</text>
<text x="6.1" y="199.9">TXN</text>
<text x="6.1" y="205">TXP</text>
<text x="53.1" y="255.8">DP1</text>
<text x="53.1" y="258.4">DM1</text>
</g>
<g font-size="2.3" fill="#000080">
<text x="89.9" y="13.3">U12</text>
<text x="56.9" y="29.6">GND</text>
<text x="128.7" y="24.6">VBUS</text>
<text x="128.7" y="27.1">VSYS</text>
<text x="142" y="29.6">GND</text>
<text x="171.9" y="25.8">VBUS</text>
<text x="171.9" y="28.4">VSYS</text>
<text x="210.6" y="24.7">U5</text>
<text x="8.6" y="30.9">GND</text>
<text x="129" y="32.2">EN</text>
<text x="129.2" y="34.7">3V3_OUT</text>
<text x="172" y="36">+3.3V</text>
<text x="172.1" y="33.5">EN</text>
<text x="185.1" y="30.9">GND</text>
<text x="203.8" y="33.4" transform="rotate(-90 203.8 33.4)">VBUS</text>
<text x="210.6" y="37.4">U10</text>
<text x="8.6" y="43.6">GND</text>
<text x="56.9" y="42.3">GND</text>
<text x="142" y="42.3">GND</text>
<text x="185.1" y="43.6">GND</text>
<text x="203.8" y="43.4" transform="rotate(-90 203.8 43.4)">+3.3V</text>
<text x="210.6" y="51.4">U11</text>
<text x="8.6" y="56.3">GND</text>
<text x="56.9" y="55">GND</text>
<text x="142" y="55">GND</text>
<text x="185.1" y="56.3">GND</text>
<text x="203.8" y="56.9" transform="rotate(-90 203.8 56.9)">GND</text>
<text x="8.6" y="69">GND</text>
<text x="56.9" y="67.7">GND</text>
<text x="142" y="67.7">GND</text>
<text x="185.1" y="69">GND</text>
<text x="227.1" y="91.9">GND</text>
<text x="237.2" y="94.5">USB3</text>
<text x="55.6" y="100.9">X3</text>
<text x="100.1" y="98.2">GND</text>
<text x="220.1" y="100.8">VBUS</text>
<text x="42.9" y="104.6">GND</text>
<text x="110.2" y="103.3">GND</text>
<text x="23.9" y="112.3">U3</text>
<text x="73.4" y="109.7">GND</text>
<text x="55.6" y="116.1">12MHz</text>
<text x="58.2" y="119.9">10uF</text>
<text x="122.9" y="117.4">USB2</text>
<text x="268.5" y="116.6" transform="rotate(-90 268.5 116.6)">GND</text>
<text x="56.9" y="122.5">C2</text>
<text x="62" y="122.5">10uF</text>
<text x="74.7" y="123.6">GND</text>
<text x="103.3" y="121.1">VBUS</text>
<text x="220.1" y="123.6">VBUS</text>
<text x="60.1" y="128.7">VBUS</text>
<text x="83" y="131.2">VBUS</text>
<text x="98.3" y="130.6" transform="rotate(-90 98.3 130.6)">GND</text>
<text x="227.1" y="132.5">GND</text>
<text x="99.6" y="140.7" transform="rotate(-90 99.6 140.7)">GND</text>
<text x="149.1" y="140.7" transform="rotate(-90 149.1 140.7)">GND</text>
<text x="248.7" y="140.3">U8</text>
<text x="272.3" y="138.9">+3.3V</text>
<text x="235.5" y="150.9" transform="rotate(-90 235.5 150.9)">GND</text>
<text x="154.2" y="179.5">+3.3V</text>
<text x="179.5" y="179.5">VBUS</text>
<text x="194.1" y="177.1">R3</text>
<text x="197.9" y="177.1">10k</text>
<text x="206.8" y="174.5">U9</text>
<text x="18.8" y="184.7">J3</text>
<text x="173.3" y="183.9" transform="rotate(-90 173.3 183.9)">GND</text>
<text x="190.2" y="183.4">L2</text>
<text x="194.1" y="186">2.2uH</text>
<text x="161" y="188.5">C16</text>
<text x="161" y="191.1">22uF</text>
<text x="172.5" y="188.5">C15</text>
<text x="172.5" y="191.1">22uF</text>
<text x="182.6" y="188.5">C14</text>
<text x="182.6" y="191.1">22pF</text>
<text x="190.2" y="188.5">R4</text>
<text x="190.2" y="191.1">100k</text>
<text x="229.6" y="188.5">C12</text>
<text x="229.6" y="191.1">22uF</text>
<text x="236.8" y="193.4" transform="rotate(-90 236.8 193.4)">VBUS</text>
<text x="190.2" y="199.9">R5</text>
<text x="190.2" y="202.5">22k</text>
<text x="224.5" y="201.1">GND</text>
<text x="103.9" y="215.2">hole1</text>
<text x="121.7" y="215.2">hole2</text>
<text x="186.4" y="215.1">GND</text>
<text x="70.4" y="241.1" transform="rotate(-90 70.4 241.1)">GND</text>
<text x="103.9" y="244.3">GND</text>
<text x="121.6" y="244.3">GND</text>
<text x="20" y="249.4">GND</text>
<text x="27.7" y="250.7">U2</text>
<text x="12.4" y="253.3">L1</text>
<text x="69.1" y="256.3" transform="rotate(-90 69.1 256.3)">GND</text>
<text x="54.4" y="266">C17</text>
<text x="54.4" y="268.5">22uF</text>
<text x="64.5" y="266">C18</text>
<text x="64.5" y="268.5">22uF</text>
<text x="70.4" y="264.4" transform="rotate(-90 70.4 264.4)">+3.3V</text>
<text x="48" y="282.4">GND</text>
</g>
<g font-size="2.3">
<text x="99.6" y="16.8" transform="rotate(-90 99.6 16.8)">47</text>
<text x="104.7" y="16.8" transform="rotate(-90 104.7 16.8)">46</text>
<text x="86.6" y="23.4">1</text>
<text x="117.3" y="23.4">26</text>
<text x="37.7" y="24.9">1</text>
<text x="37.7" y="27.5">2</text>
<text x="37.7" y="30">3</text>
<text x="40.1" y="26.2">1</text>
<text x="40.1" y="28.7">2</text>
<text x="86.6" y="28.5">3</text>
<text x="86.6" y="26">2</text>
<text x="90.7" y="29.8">GND</text>
<text x="90.7" y="27.2">IO1</text>
<text x="90.7" y="24.7">IO0</text>
<text x="100.9" y="28.8" transform="rotate(-90 100.9 28.8)">USB_DP</text>
<text x="106" y="29.2" transform="rotate(-90 106 29.2)">USB_DM</text>
<text x="108.3" y="24.7">VBUS</text>
<text x="108.4" y="27.2">VSYS</text>
<text x="109.4" y="29.8">GND</text>
<text x="117.3" y="26">27</text>
<text x="117.3" y="28.5">28</text>
<text x="157.5" y="28">19</text>
<text x="157.5" y="25.5">20</text>
<text x="161.2" y="29.3">19</text>
<text x="161.2" y="26.8">20</text>
<text x="209.2" y="27.5">1</text>
<text x="209.2" y="30">3</text>
<text x="211.5" y="28.7">1</text>
<text x="213.4" y="28.7">2</text>
<text x="215.8" y="30">4</text>
<text x="215.8" y="27.5">2</text>
<text x="37.7" y="32.5">4</text>
<text x="37.7" y="35.1">5</text>
<text x="40.1" y="31.3">3</text>
<text x="40.1" y="33.8">4</text>
<text x="86.6" y="33.6">5</text>
<text x="86.6" y="31">4</text>
<text x="90.7" y="34.8">IO3</text>
<text x="90.7" y="32.3">IO2</text>
<text x="106" y="32.3">3V3_EN</text>
<text x="110.4" y="34.8">3V3</text>
<text x="117.3" y="31">29</text>
<text x="117.3" y="33.6">30</text>
<text x="157.5" y="35.7">16</text>
<text x="157.5" y="33.1">17</text>
<text x="157.5" y="30.6">18</text>
<text x="161.2" y="34.4">17</text>
<text x="161.2" y="31.8">18</text>
<text x="211.5" y="31.3">3</text>
<text x="213.4" y="31.3">4</text>
<text x="37.7" y="37.6">6</text>
<text x="37.7" y="40.2">7</text>
<text x="40.1" y="36.3">5</text>
<text x="40.1" y="38.9">6</text>
<text x="40.1" y="41.4">7</text>
<text x="86.6" y="41.2">8</text>
<text x="86.6" y="38.7">7</text>
<text x="86.6" y="36.1">6</text>
<text x="90.7" y="39.9">IO5</text>
<text x="90.7" y="37.4">IO4</text>
<text x="111.2" y="37.4">NC</text>
<text x="111.2" y="39.9">NC</text>
<text x="117.3" y="36.1">31</text>
<text x="117.3" y="38.7">32</text>
<text x="117.3" y="41.2">33</text>
<text x="157.5" y="40.7">14</text>
<text x="157.5" y="38.2">15</text>
<text x="161.2" y="39.5">15</text>
<text x="161.2" y="36.9">16</text>
<text x="209.2" y="40.2">1</text>
<text x="211.5" y="41.4">1</text>
<text x="213.4" y="41.4">2</text>
<text x="215.8" y="40.2">2</text>
<text x="37.7" y="42.7">8</text>
<text x="37.7" y="45.2">9</text>
<text x="40.1" y="44">8</text>
<text x="40.1" y="46.5">9</text>
<text x="85.3" y="46.3">10</text>
<text x="86.6" y="43.7">9</text>
<text x="90.7" y="47.5">IO7</text>
<text x="90.7" y="45">IO6</text>
<text x="90.7" y="42.5">GND</text>
<text x="108.4" y="45">ADC1</text>
<text x="108.4" y="47.5">ADC0</text>
<text x="109.4" y="42.5">GND</text>
<text x="117.3" y="43.7">34</text>
<text x="117.3" y="46.3">35</text>
<text x="157.5" y="45.8">12</text>
<text x="157.5" y="43.3">13</text>
<text x="161.2" y="47.1">12</text>
<text x="161.2" y="44.5">13</text>
<text x="161.2" y="42">14</text>
<text x="209.2" y="42.7">3</text>
<text x="211.5" y="44">3</text>
<text x="213.4" y="44">4</text>
<text x="215.8" y="42.7">4</text>
<text x="40.1" y="49">10</text>
<text x="40.1" y="51.6">11</text>
<text x="85.3" y="53.9">13</text>
<text x="85.3" y="51.4">12</text>
<text x="85.3" y="48.8">11</text>
<text x="90.7" y="52.6">IO9</text>
<text x="90.7" y="50.1">IO8</text>
<text x="109.5" y="52.6">IO22</text>
<text x="109.6" y="50.1">RUN</text>
<text x="117.3" y="48.8">36</text>
<text x="117.3" y="51.4">37</text>
<text x="117.3" y="53.9">38</text>
<text x="157.5" y="50.9">10</text>
<text x="157.5" y="48.4">11</text>
<text x="158.8" y="53.4">9</text>
<text x="161.2" y="52.2">10</text>
<text x="161.2" y="49.6">11</text>
<text x="36.4" y="55.4">13</text>
<text x="40.1" y="54.1">12</text>
<text x="40.1" y="56.7">13</text>
<text x="40.1" y="59.2">14</text>
<text x="85.3" y="59">15</text>
<text x="85.3" y="56.4">14</text>
<text x="90.7" y="57.7">IO10</text>
<text x="90.7" y="55.2">GND</text>
<text x="109.4" y="55.2">GND</text>
<text x="109.5" y="57.7">IO21</text>
<text x="117.3" y="56.4">39</text>
<text x="117.3" y="59">40</text>
<text x="158.8" y="58.5">7</text>
<text x="158.8" y="56">8</text>
<text x="161.2" y="59.8">7</text>
<text x="161.2" y="57.2">8</text>
<text x="161.2" y="54.7">9</text>
<text x="209.2" y="54.1">1</text>
<text x="209.2" y="56.7">3</text>
<text x="211.5" y="55.4">1</text>
<text x="211.5" y="57.9">3</text>
<text x="213.4" y="57.9">4</text>
<text x="213.4" y="55.4">2</text>
<text x="215.8" y="56.7">4</text>
<text x="215.8" y="54.1">2</text>
<text x="40.1" y="61.7">15</text>
<text x="40.1" y="64.3">16</text>
<text x="85.3" y="64.1">17</text>
<text x="85.3" y="61.5">16</text>
<text x="90.7" y="65.3">IO13</text>
<text x="90.7" y="62.8">IO12</text>
<text x="90.7" y="60.2">IO11</text>
<text x="109.5" y="60.2">IO20</text>
<text x="109.5" y="62.8">IO19</text>
<text x="109.5" y="65.3">IO18</text>
<text x="117.3" y="61.5">41</text>
<text x="117.3" y="64.1">42</text>
<text x="158.8" y="63.6">5</text>
<text x="158.8" y="61.1">6</text>
<text x="161.2" y="64.9">5</text>
<text x="161.2" y="62.3">6</text>
<text x="36.4" y="68.1">18</text>
<text x="40.1" y="66.8">17</text>
<text x="40.1" y="69.4">18</text>
<text x="40.1" y="71.9">19</text>
<text x="85.3" y="71.7">20</text>
<text x="85.3" y="69.1">19</text>
<text x="85.3" y="66.6">18</text>
<text x="90.7" y="70.4">IO14</text>
<text x="90.7" y="67.9">GND</text>
<text x="109.4" y="67.9">GND</text>
<text x="109.5" y="70.4">IO17</text>
<text x="117.3" y="66.6">43</text>
<text x="117.3" y="69.1">44</text>
<text x="117.3" y="71.7">45</text>
<text x="158.8" y="71.2">2</text>
<text x="158.8" y="68.7">3</text>
<text x="158.8" y="66.1">4</text>
<text x="161.2" y="69.9">3</text>
<text x="161.2" y="67.4">4</text>
<text x="40.1" y="74.4">20</text>
<text x="90.7" y="72.9">IO15</text>
<text x="98.3" y="76.5" transform="rotate(-90 98.3 76.5)">ETH_TXP</text>
<text x="100.9" y="76.5" transform="rotate(-90 100.9 76.5)">ETH_TXN</text>
<text x="103.4" y="76.5" transform="rotate(-90 103.4 76.5)">GND</text>
<text x="106" y="76.5" transform="rotate(-90 106 76.5)">ETH_RXP</text>
<text x="108.5" y="76.5" transform="rotate(-90 108.5 76.5)">ETH_RXN</text>
<text x="109.5" y="72.9">IO16</text>
<text x="158.8" y="73.8">1</text>
<text x="161.2" y="75">1</text>
<text x="161.2" y="72.5">2</text>
<text x="97.1" y="81.8" transform="rotate(-90 97.1 81.8)">21</text>
<text x="99.6" y="81.8" transform="rotate(-90 99.6 81.8)">22</text>
<text x="102.2" y="81.8" transform="rotate(-90 102.2 81.8)">23</text>
<text x="104.7" y="81.8" transform="rotate(-90 104.7 81.8)">24</text>
<text x="107.2" y="81.8" transform="rotate(-90 107.2 81.8)">25</text>
<text x="235.8" y="97.3">1</text>
<text x="235.8" y="99.8">2</text>
<text x="238.2" y="98.6">GND</text>
<text x="238.2" y="101.1">VBUS</text>
<text x="245.5" y="98.6">SHELL</text>
<text x="253.9" y="97.3">14</text>
<text x="54.3" y="103.7">4</text>
<text x="65.8" y="103.7">3</text>
<text x="235.8" y="102.4">3</text>
<text x="235.8" y="104.9">4</text>
<text x="235.8" y="107.5">5</text>
<text x="238.2" y="103.7">SBU2</text>
<text x="238.2" y="106.2">CC1</text>
<text x="54.3" y="108.7">1</text>
<text x="65.8" y="108.7">2</text>
<text x="235.8" y="110">6</text>
<text x="235.8" y="112.5">7</text>
<text x="238.2" y="108.7">DN2</text>
<text x="238.2" y="111.3">DP1</text>
<text x="238.2" y="113.8">DN1</text>
<text x="22.5" y="115.1">1</text>
<text x="22.5" y="117.6">2</text>
<text x="24.8" y="116.4">DM4</text>
<text x="24.8" y="118.9">DP4</text>
<text x="41.9" y="118.9">XOUT</text>
<text x="44.5" y="116.4">XIN</text>
<text x="49.4" y="117.6">15</text>
<text x="49.4" y="115.1">16</text>
<text x="235.8" y="115.1">8</text>
<text x="235.8" y="117.6">9</text>
<text x="238.2" y="116.4">DP2</text>
<text x="238.2" y="118.9">SBU1</text>
<text x="22.5" y="120.2">3</text>
<text x="22.5" y="122.7">4</text>
<text x="22.5" y="125.2">5</text>
<text x="24.8" y="121.4">DM3</text>
<text x="24.8" y="124">DP3</text>
<text x="40.9" y="124">VDD33</text>
<text x="40.9" y="121.4">VDD18</text>
<text x="49.4" y="125.2">12</text>
<text x="49.4" y="122.7">13</text>
<text x="49.4" y="120.2">14 C1</text>
<text x="121.5" y="120.2">1</text>
<text x="121.5" y="122.7">2</text>
<text x="121.5" y="125.2">3</text>
<text x="123.9" y="121.4">VCC</text>
<text x="123.9" y="124">D-</text>
<text x="131.2" y="124">SHELL</text>
<text x="131.2" y="121.4">SHELL</text>
<text x="139.6" y="122.7">11</text>
<text x="139.6" y="120.2">12</text>
<text x="234.5" y="120.2">10</text>
<text x="234.5" y="122.7">11</text>
<text x="234.5" y="125.2">12</text>
<text x="238.2" y="121.4">CC2</text>
<text x="238.2" y="124">VBUS</text>
<text x="253.9" y="125.2">13</text>
<text x="22.5" y="127.8">6</text>
<text x="22.5" y="130.3">7</text>
<text x="24.8" y="126.5">DM2</text>
<text x="24.8" y="129.1">DP2</text>
<text x="24.8" y="131.6">DM1</text>
<text x="42.2" y="129.1">VDD5</text>
<text x="43.2" y="126.5">GND</text>
<text x="45.1" y="131.6">DP</text>
<text x="49.4" y="130.3">10</text>
<text x="49.4" y="127.8">11</text>
<text x="121.5" y="127.8">4</text>
<text x="121.5" y="130.3">5</text>
<text x="123.9" y="126.5">D+</text>
<text x="123.9" y="129.1">GND</text>
<text x="123.9" y="131.6">VCC</text>
<text x="238.2" y="126.5">GND</text>
<text x="245.5" y="126.5">SHELL</text>
<text x="22.5" y="132.9">8</text>
<text x="24.8" y="134.1">DP1</text>
<text x="44.7" y="134.1">DM</text>
<text x="49.4" y="132.9">9</text>
<text x="121.5" y="132.9">6</text>
<text x="121.5" y="135.4">7</text>
<text x="121.5" y="137.9">8</text>
<text x="123.9" y="134.1">D-</text>
<text x="123.9" y="136.7">D+</text>
<text x="131.2" y="136.7">SHELL</text>
<text x="139.6" y="137.9">9</text>
<text x="139.6" y="135.4">10</text>
<text x="123.9" y="139.2">GND</text>
<text x="131.2" y="139.2">SHELL</text>
<text x="247.3" y="143">1</text>
<text x="264" y="143">8</text>
<text x="247.3" y="148.1">3</text>
<text x="247.3" y="145.6">2</text>
<text x="249.6" y="149.4">GND</text>
<text x="249.6" y="146.8">UD-</text>
<text x="249.6" y="144.3">UD+</text>
<text x="258.1" y="146.8">RXD</text>
<text x="258.3" y="149.4">TXD</text>
<text x="260.1" y="144.3">V3</text>
<text x="264" y="145.6">7</text>
<text x="264" y="148.1">6</text>
<text x="247.3" y="150.6">4</text>
<text x="249.6" y="151.9">RTS#</text>
<text x="258.1" y="151.9">VCC</text>
<text x="264" y="150.6">5</text>
<text x="205.3" y="178.6">1</text>
<text x="207.7" y="179.9">EN</text>
<text x="218.1" y="179.9">FB</text>
<text x="222.1" y="178.6">5</text>
<text x="205.3" y="181.1">2</text>
<text x="205.3" y="183.7">3</text>
<text x="207.7" y="182.4">GND</text>
<text x="207.7" y="184.9">LX</text>
<text x="218.7" y="184.9">IN</text>
<text x="222.1" y="183.7">4</text>
<text x="16.2" y="190">6</text>
<text x="19" y="190.3">RD-</text>
<text x="16.2" y="192.6">5</text>
<text x="16.2" y="195.1">3</text>
<text x="19" y="195.4">RD+</text>
<text x="16.2" y="202.7">4</text>
<text x="16.2" y="200.2">2</text>
<text x="19" y="200.4">TD-</text>
<text x="16.2" y="205.3">1</text>
<text x="19" y="205.5">TD+</text>
<text x="16.2" y="210.3">7</text>
<text x="16.2" y="212.9">8</text>
<text x="19" y="215.9">CHS GND</text>
<text x="19.3" y="211.4">NC</text>
<text x="15" y="220.5">10</text>
<text x="16.2" y="218">9</text>
<text x="15" y="225.6">12</text>
<text x="65.8" y="223">SH1</text>
<text x="103.8" y="222.7">GND</text>
<text x="121.6" y="222.7">GND</text>
<text x="15" y="228.1">11</text>
<text x="65.8" y="228.1">SH2</text>
<text x="106" y="231.7" transform="rotate(-90 106 231.7)">1</text>
<text x="123.7" y="231.7" transform="rotate(-90 123.7 231.7)">1</text>
<text x="26.3" y="257.3">6</text>
<text x="26.3" y="254.8">7</text>
<text x="28.6" y="256.1">GND</text>
<text x="41.9" y="254.8">GND</text>
<text x="42.5" y="257.3">DP+</text>
<text x="48.1" y="253.5">1</text>
<text x="48.1" y="256.1">2</text>
<text x="28.6" y="258.6">ANT</text>
<text x="39" y="262.4">VCC3.3</text>
<text x="42.7" y="259.9">DM-</text>
<text x="48.1" y="258.6">3</text>
<text x="48.1" y="261.1">4</text>
</g>
<g font-size="1.6" fill="#000080">
<text x="39.1" y="22.3">J1</text>
<text x="156" y="22.3">J2</text>
<text x="115.3" y="116.3">C4</text>
<text x="115.3" y="117.5">100uF</text>
<text x="87.4" y="125.2">C3</text>
<text x="84.8" y="126.4">100uF</text>
</g>
<g font-size="1.3" fill="#a00000">
<text x="24.1" y="189.4">1CT:1CT</text>
<text x="55.6" y="188.1">J8</text>
<text x="55.6" y="190.7">J7</text>
<text x="55.6" y="195.8">J5</text>
<text x="55.6" y="193.2">J6 RX-</text>
<text x="24.1" y="199.6">1CT:1CT</text>
<text x="55.6" y="198.3">J4</text>
<text x="55.6" y="201.1">J3 RX+</text>
<text x="55.6" y="203.4">J2 TX-</text>
<text x="24.9" y="209.7">1000pF</text>
<text x="55.6" y="205.7">J1 TX+</text>
<text x="24.9" y="211.5">2KV</text>
<text x="53.6" y="210.2">4X75 ohms</text>
<text x="22.9" y="216.8">Green LED</text>
<text x="23.1" y="224.2">Yellow LED</text>
</g>
</svg>
